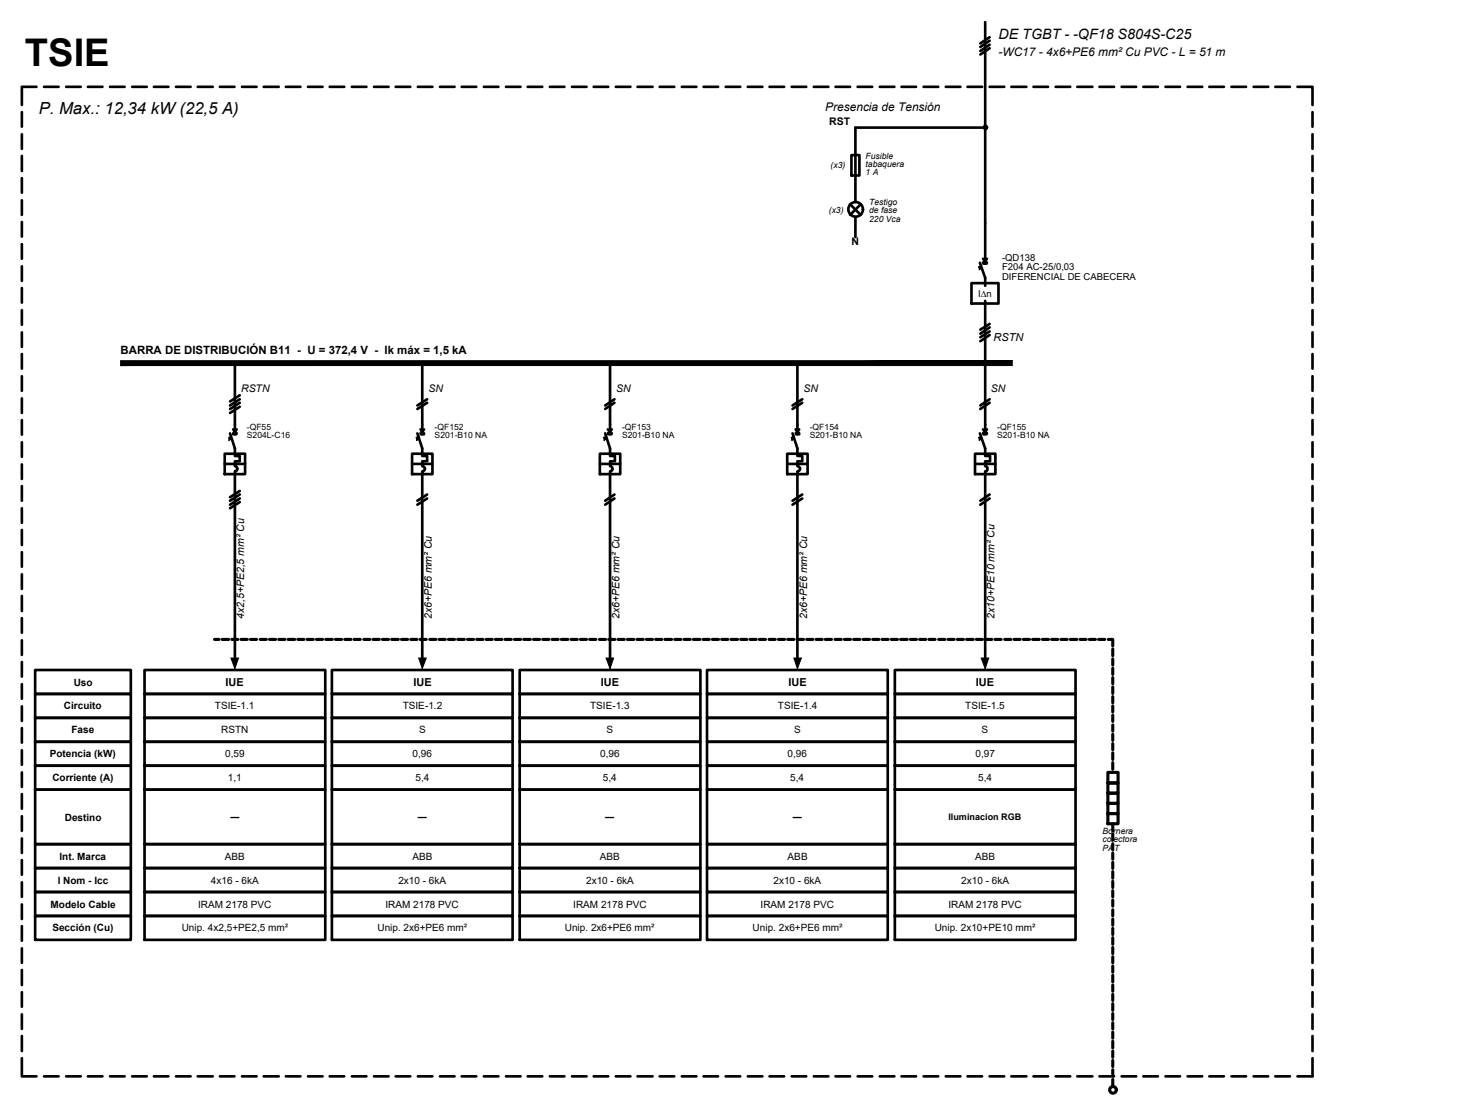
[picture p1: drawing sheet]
<svg xmlns="http://www.w3.org/2000/svg" width="140mm" height="105mm" viewBox="0 0 140 105" stroke-linecap="round" stroke-linejoin="round" font-family="sans-serif">
<!-- layer: UNI-MARCO -->
<g fill="none" stroke="#000" stroke-width=".25">
<path d="M2.1 10.7v1.4M2.1 12.8v1.4M2.1 14.9v1.4M2.1 17v1.4M2.1 19.1v1.4M3.5 8.3h-1.4v1.7M4.2 8.3h1.4M6.3 8.3h1.4M8.4 8.3h1.4M10.5 8.3h1.4M12.6 8.3h1.4M14.7 8.3h1.4"/>
<path d="M16.8 8.3h1.4M18.9 8.3h1.4M21 8.3h1.4M23.1 8.3h1.4M25.2 8.3h1.4M27.3 8.3h1.4M29.4 8.3h1.4M31.5 8.3h1.4M33.6 8.3h1.4M35.7 8.3h1.4M37.8 8.3h1.4M39.9 8.3h1.4"/>
<path d="M42.1 8.3h1.3M44.1 8.3h1.4M46.2 8.3h1.4M48.4 8.3h1.4M50.4 8.3h1.4M52.6 8.3h1.3M54.7 8.3h1.4M56.7 8.3h1.4M58.9 8.3h1.4M60.9 8.3h1.5M63 8.3h1.4M65.2 8.3h1.4"/>
<path d="M67.2 8.3h1.4M69.4 8.3h1.4M71.5 8.3h1.4M73.5 8.3h1.4M75.7 8.3h1.4M77.8 8.3h1.4M79.9 8.3h1.4M82 8.3h1.4M84.1 8.3h1.4M86.2 8.3h1.4M88.3 8.3h1.4M90.4 8.3h1.4"/>
<path d="M92.5 8.3h1.4M94.6 8.3h1.4M96.7 8.3h1.4M98.8 8.3h1.4M100.9 8.3h1.4M103 8.3h1.4M105.1 8.3h1.4M107.2 8.3h1.4M109.3 8.3h1.4M111.4 8.3h1.4M113.5 8.3h1.4M115.6 8.3h1.4"/>
<path d="M117.7 8.3h1.4M119.8 8.3h1.4M121.9 8.3h1.4M124 8.3h1.4v1.7M125.4 10.7v1.4M125.4 12.8v1.4M125.4 14.9v1.4M125.4 17v1.4M125.4 19.1v1.4M2.1 21.2v1.4M2.1 23.3v1.4M2.1 25.4v1.4"/>
<path d="M2.1 27.5v1.4M2.1 29.6v1.4M2.1 31.7v1.4M2.1 33.8v1.4M2.1 35.9v1.4M2.1 38.1v1.4M125.4 21.2v1.4M125.4 23.3v1.4M125.4 25.4v1.4M125.4 27.5v1.4M125.4 29.6v1.4M125.4 31.7v1.4"/>
<path d="M125.4 33.8v1.4M125.4 35.9v1.4M125.4 38.1v1.4M2.1 40.1v1.4M2.1 42.2v1.4M2.1 44.4v1.4M2.1 46.4v1.4M2.1 48.6v1.4M2.1 50.6v1.5M2.1 52.7v1.4M2.1 54.9v1.4M2.1 56.9v1.5"/>
<path d="M2.1 59.1v1.4M125.4 40.1v1.4M125.4 42.2v1.4M125.4 44.4v1.4M125.4 46.4v1.4M125.4 48.6v1.4M125.4 50.6v1.5M125.4 52.7v1.4M125.4 54.9v1.4M125.4 56.9v1.5M125.4 59.1v1.4M2.1 61.2v1.4"/>
<path d="M2.1 63.2v1.4M2.1 65.4v1.4M2.1 67.5v1.4M2.1 69.6v1.3M2.1 71.7v1.4M2.1 73.8v1.4M2.1 75.9v1.4M2.1 78v1.4M125.4 61.2v1.4M125.4 63.2v1.4M125.4 65.4v1.4M125.4 67.5v1.4"/>
<path d="M125.4 69.6v1.3M125.4 71.7v1.4M125.4 73.8v1.4M125.4 75.9v1.4M125.4 78v1.4M2.1 80.1v1.4M2.1 82.2v1.4M2.1 84.3v1.4M2.1 86.4v1.4M2.1 88.5v1.4M2.1 90.6v1.4M2.1 92.7v1.4"/>
<path d="M2.1 94.8v1.4M2.1 96.9v1.4M2.1 99v1.4M125.4 80.1v1.4M125.4 82.2v1.4M125.4 84.3v1.4M125.4 86.4v1.4M125.4 88.5v1.4M125.4 90.6v1.4M125.4 92.7v1.4M125.4 94.8v1.4M125.4 96.9v1.4"/>
<path d="M125.4 99v1.4M2.1 101.1v1.7h1.4M4.2 102.8h1.4M6.3 102.8h1.4M8.4 102.8h1.4M10.5 102.8h1.4M12.6 102.8h1.4M14.7 102.8h1.4M16.8 102.8h1.4M18.9 102.8h1.4M21 102.8h1.4M23.1 102.8h1.4"/>
<path d="M25.2 102.8h1.4M27.3 102.8h1.4M29.4 102.8h1.4M31.5 102.8h1.4M33.6 102.8h1.4M35.7 102.8h1.4M37.8 102.8h1.4M39.9 102.8h1.4M42.1 102.8h1.3M44.1 102.8h1.4M46.2 102.8h1.4M48.4 102.8h1.4"/>
<path d="M50.4 102.8h1.4M52.6 102.8h1.3M54.7 102.8h1.4M56.7 102.8h1.4M58.9 102.8h1.4M60.9 102.8h1.5M63 102.8h1.4M65.2 102.8h1.4M67.2 102.8h1.4M69.4 102.8h1.4M71.5 102.8h1.4M73.5 102.8h1.4"/>
<path d="M75.7 102.8h1.4M77.8 102.8h1.4M79.9 102.8h1.4M82 102.8h1.4M84.1 102.8h1.4M86.2 102.8h1.4M88.3 102.8h1.4M90.4 102.8h1.4M92.5 102.8h1.4M94.6 102.8h1.4M96.7 102.8h1.4M98.8 102.8h1.4"/>
<path d="M100.9 102.8h1.4M103 102.8h1.4M105.1 102.8h1.4M107.2 102.8h1.4M109.3 102.8h1.4M111.4 102.8h1.4M113.5 102.8h1.4M115.6 102.8h1.4M117.7 102.8h1.4M119.8 102.8h1.4M121.9 102.8h1.4M125.4 101.1v1.7h-1.4"/>
</g>
<!-- layer: UNI-LIN -->
<g fill="none" stroke="#000" stroke-width=".25">
<path d="M81.3 19.5l1 1M81.4 14.8h.7v2h-.7zM82.3 19.5l-1 1M94.2 12.2h-12.4v7.1M94.2 2.1v23.1M94.6 4.6l-.9 .6M94.6 4.3l-.9 .6M94.6 3.9l-.9 .6M94.6 3.6l-.9 .5M22.5 34.7v6.8M22.9 38.9l-.9 .6M22.9 38.5l-.9 .6"/>
<path d="M22.9 38.1l-.9 .6M22.9 37.8l-.9 .6M40.4 34.7v6.8M40.8 38.5l-.9 .6M40.8 38.1l-.9 .6M58.3 34.7v6.8M58.7 38.5l-.9 .6M58.7 38.1l-.9 .6M76.2 34.7v6.8M76.7 38.5l-1 .6M76.7 38.1l-1 .6M81.8 20.7v1.9"/>
<path d="M92.9 27h2.5v2h-2.5zM93.7 25.1l.5 1.4v.8M94 24.7l.3 .4M94 25.2h.3M94.2 28.7v12.8M94.3 24.7l-.3 .4M94.6 32l-.9 .6M94.6 31.7l-.9 .5M94.6 31.3l-.9 .6M94.6 30.9l-.9 .6M94.6 38.5l-.9 .6M94.6 38.1l-.9 .6"/>
<path d="M21.5 43.3h1.9v2h-1.9zM21.5 44.3h1.9M22 41.4l.5 1.4v.8h.4v.5h-.4v.4a.25 .25 0 0 1 .2 .3 .25 .25 0 0 1-.2 .2v18M22.3 41l.3 .4M22.3 41.5h.3M22.6 41l-.3 .4M22.9 48l-.9 .6M22.9 47.6l-.9 .6M22.9 47.2l-.9 .6M22.9 46.9l-.9 .6M39.4 43.3h1.9v2h-1.9zM39.4 44.3h1.9"/>
<path d="M39.9 41.4l.5 1.4v.8h.4v.5h-.4v.4a.25 .25 0 0 1 .2 .3 .25 .25 0 0 1-.2 .2v18M40.2 41l.3 .4M40.2 41.5h.3M40.5 41l-.3 .4M40.8 47.6l-.9 .6M40.8 47.2l-.9 .6M57.3 43.3h2v2h-2zM57.3 44.3h2M57.8 41.4l.5 1.4v.8h.5v.5h-.5v.4a.25 .25 0 0 1 .3 .3 .25 .25 0 0 1-.3 .2v18M58.1 41l.4 .4M58.1 41.5h.3M58.5 41l-.4 .4"/>
<path d="M58.7 47.6l-.9 .6M58.7 47.2l-.9 .6M75.2 43.3h2v2h-2zM75.2 44.3h2M75.7 41.4l.5 1.4v.8h.5v.5h-.5v.4a.25 .25 0 0 1 .3 .3 .25 .25 0 0 1-.3 .2v18M76 41l.4 .4M76.1 41.5h.3M76.4 41l-.4 .4M76.7 47.6l-1 .6M76.7 47.2l-1 .6M93.2 43.3h1.9v2h-1.9zM93.2 44.3h1.9"/>
<path d="M93.7 41.4l.5 1.4v.8h.4v.5h-.4v.4a.26 .26 0 0 1 .2 .3 .26 .26 0 0 1-.2 .2v18M94 41l.3 .4M94 41.5h.3M94.3 41l-.3 .4M94.6 47.6l-.9 .6M94.6 47.2l-.9 .6"/>
<circle cx="94.2" cy="12.2" r=".15"/>
<circle cx="81.8" cy="20" r=".7"/>
</g>
<g fill="#000" stroke="#000" stroke-width=".1">
<path d="M22.1 62.9h.7l-.3 1zM40 62.9h.7l-.3 1zM57.9 62.9h.7l-.3 1zM75.9 62.9h.7l-.4 1zM93.8 62.9h.7l-.3 1z"/>
<path d="M93.8 25.4l.1 .3h-.3zM93.5 25.5l.1 .2 .2-.3z"/>
<path d="M22.1 41.7l.1 .3h-.3zM21.9 41.8v.2l.2-.3z"/>
<path d="M40 41.7l.1 .3h-.2zM39.8 41.8l.1 .2 .1-.3z"/>
<path d="M57.9 41.7l.1 .3h-.2zM57.7 41.8l.1 .2 .1-.3z"/>
<path d="M75.9 41.7v.3h-.2zM75.6 41.8l.1 .2 .2-.3z"/>
<path d="M93.8 41.7l.1 .3h-.3zM93.5 41.8l.1 .2 .2-.3z"/>
</g>
<!-- layer: UNI-BARRA -->
<path d="M11.5 34.5v.4l85.2-.4zM11.5 34.9l85.2-.4v.4z" fill="#000" stroke="#000" stroke-width=".1"/>
<!-- layer: UNI-TABLA -->
<g fill="none" stroke="#000" stroke-width=".25">
<path d="M3.4 64h9.1v2.3h-9.1zM3.4 66.3h9.1v2.3h-9.1zM3.4 68.6h9.1v2.3h-9.1zM3.4 70.9h9.1v2.3h-9.1zM3.4 73.2h9.1v2.2h-9.1zM3.4 75.4h9.1v5.2h-9.1zM13.8 64h17.3v2.3h-17.3zM13.8 66.3h17.3v2.3h-17.3zM13.8 68.6h17.3v2.3h-17.3zM13.8 70.9h17.3v2.3h-17.3zM13.8 73.2h17.3v2.2h-17.3zM13.8 75.4h17.3v5.2h-17.3z"/>
<path d="M31.7 64h17.3v2.3h-17.3zM31.7 66.3h17.3v2.3h-17.3zM31.7 68.6h17.3v2.3h-17.3zM31.7 70.9h17.3v2.3h-17.3zM31.7 73.2h17.3v2.2h-17.3zM31.7 75.4h17.3v5.2h-17.3zM49.7 64h17.2v2.3h-17.2zM49.7 66.3h17.2v2.3h-17.2zM49.7 68.6h17.2v2.3h-17.2zM49.7 70.9h17.2v2.3h-17.2zM49.7 73.2h17.2v2.2h-17.2zM49.7 75.4h17.2v5.2h-17.2z"/>
<path d="M67.6 64h17.3v2.3h-17.3zM67.6 66.3h17.3v2.3h-17.3zM67.6 68.6h17.3v2.3h-17.3zM67.6 70.9h17.3v2.3h-17.3zM67.6 73.2h17.3v2.2h-17.3zM67.6 75.4h17.3v5.2h-17.3zM85.5 64h17.3v2.3h-17.3zM85.5 66.3h17.3v2.3h-17.3zM85.5 68.6h17.3v2.3h-17.3zM85.5 70.9h17.3v2.3h-17.3zM85.5 73.2h17.3v2.2h-17.3zM85.5 75.4h17.3v5.2h-17.3z"/>
<path d="M3.4 80.6h9.1v2.3h-9.1zM3.4 82.9h9.1v2.3h-9.1zM3.4 85.2h9.1v2.3h-9.1zM3.4 87.5h9.1v2.3h-9.1zM13.8 80.6h17.3v2.3h-17.3zM13.8 82.9h17.3v2.3h-17.3zM13.8 85.2h17.3v2.3h-17.3zM13.8 87.5h17.3v2.3h-17.3zM31.7 80.6h17.3v2.3h-17.3zM31.7 82.9h17.3v2.3h-17.3zM31.7 85.2h17.3v2.3h-17.3zM31.7 87.5h17.3v2.3h-17.3z"/>
<path d="M49.7 80.6h17.2v2.3h-17.2zM49.7 82.9h17.2v2.3h-17.2zM49.7 85.2h17.2v2.3h-17.2zM49.7 87.5h17.2v2.3h-17.2zM67.6 80.6h17.3v2.3h-17.3zM67.6 82.9h17.3v2.3h-17.3zM67.6 85.2h17.3v2.3h-17.3zM67.6 87.5h17.3v2.3h-17.3zM85.5 80.6h17.3v2.3h-17.3zM85.5 82.9h17.3v2.3h-17.3zM85.5 85.2h17.3v2.3h-17.3zM85.5 87.5h17.3v2.3h-17.3z"/>
</g>
<!-- layer: UNI-PAT -->
<g fill="none" stroke="#000" stroke-width=".3">
<path d="M20.5 61.1h.4M21.2 61.1h.7M22.2 61.1h.5M23 61.1h.6M23.9 61.1h.6M24.9 61.1h.6M25.8 61.1h.5M26.6 61.1h.6M27.5 61.1h.7M28.5 61.1h.6M29.4 61.1h.5M30.2 61.1h.6"/>
<path d="M31.1 61.1h.7M32.1 61.1h.6M33 61.1h.5M33.8 61.1h.6M34.8 61.1h.6M35.7 61.1h.6M36.5 61.1h.6M37.4 61.1h.7M38.4 61.1h.6M39.3 61.1h.6M40.1 61.1h.6M41.1 61.1h.6"/>
<path d="M42 61.1h.6M42.9 61.1h.5M43.7 61.1h.7M44.7 61.1h.6M45.6 61.1h.6M46.5 61.1h.5M47.3 61.1h.7M48.3 61.1h.6M49.2 61.1h.6M50.1 61.1h.6M51 61.1h.6M51.9 61.1h.6"/>
<path d="M52.8 61.1h.6M53.7 61.1h.6M54.6 61.1h.6M55.5 61.1h.6M56.4 61.1h.6M57.3 61.1h.6M58.2 61.1h.6M59.1 61.1h.6M60 61.1h.6M60.9 61.1h.6M61.8 61.1h.6M62.7 61.1h.6"/>
<path d="M63.6 61.1h.6M64.5 61.1h.6M65.4 61.1h.6M66.3 61.1h.6M67.2 61.1h.6M68.1 61.1h.6M69 61.1h.6M69.9 61.1h.6M70.8 61.1h.6M71.7 61.1h.6M72.6 61.1h.6M73.5 61.1h.6"/>
<path d="M74.4 61.1h.6M75.3 61.1h.6M76.2 61.1h.6M77.1 61.1h.6M78 61.1h.6M78.9 61.1h.6M79.8 61.1h.6M80.7 61.1h.6M81.6 61.1h.6M82.5 61.1h.6M83.4 61.1h.6M84.3 61.1h.6"/>
<path d="M85.2 61.1h.6M86.1 61.1h.6M87 61.1h.6M87.9 61.1h.6M88.8 61.1h.6M89.7 61.1h.6M90.6 61.1h.6M91.5 61.1h.6M92.4 61.1h.6M93.3 61.1h.6M94.2 61.1h.6M95.1 61.1h.6"/>
<path d="M96 61.1h.6M96.9 61.1h.6M97.8 61.1h.6M98.7 61.1h.6M99.6 61.1h.6M100.5 61.1h.6M101.4 61.1h.6M102.3 61.1h.6M103.2 61.1h.6M104.1 61.1h.6M105 61.1h.6M105.9 77.7h1v1h-1z"/>
<path d="M105.9 76.7h1v1h-1zM105.9 75.8h1v.9h-1zM105.9 74.8h1v1h-1zM105.9 73.8h1v1h-1zM105.9 61.1h.5v.6M106.4 62v.7M106.4 62.9v.6M106.4 63.8v.6M106.4 64.7v.6M106.4 65.6v.7M106.4 66.5v.6M106.4 67.4v.6"/>
<path d="M106.4 68.3v.6M106.4 69.3v.5M106.4 70.1v.6M106.4 71v.6M106.4 71.9v.7M106.4 72.9v.6M106.4 78.7v.7M106.4 79.7v.6M106.4 80.6v.6M106.4 81.5v.6M106.4 82.4v.6M106.4 83.3v.6"/>
<path d="M106.4 84.2v.6M106.4 85.1v.6M106.4 86v.6M106.4 86.9v.6M106.4 87.8v.6M106.4 88.7v.6M106.4 89.6v.6M106.4 90.5v.6M106.4 91.4v.6M106.4 92.3v.6M106.4 93.2v.6M106.4 94.1v.6"/>
<path d="M106.4 95v.6M106.4 95.9v.6M106.4 96.8v.6M106.4 97.7v.6M106.4 98.6v.6M106.4 99.5v.6M106.4 100.4v.6M106.4 101.3v.6M106.4 102.2v.6M106.4 103.1v.7"/>
<circle cx="106.4" cy="104.1" r=".32"/>
</g>
<text font-size="3.6" x="2.4" y="6.3">TSIE</text>
<text font-size="1.6" x="3.7" y="10.9">P. Max.: 12,34 kW (22,5 A)</text>
<text font-size="1.4" x="95.4" y="3.7">DE TGBT - -QF18 S804S-C25</text>
<g font-size="1.1">
<text x="95.4" y="5.4">-WC17 - 4x6+PE6 mm² Cu PVC - L = 51 m</text>
<text x="78.9" y="10.6">Presencia de Tensión</text>
<text x="11.5" y="33.9">BARRA DE DISTRIBUCIÓN B11 - U = 372,4 V - Ik máx = 1,5 kA</text>
</g>
<g font-size="1">
<text x="79.3" y="11.9">RST</text>
<text x="81.4" y="23.5">N</text>
<text x="95" y="32.6">RSTN</text>
<text x="23" y="37.5">RSTN</text>
<text x="41" y="37.5">SN</text>
<text x="58.9" y="37.5">SN</text>
<text x="76.8" y="37.5">SN</text>
<text x="94.7" y="37.5">SN</text>
<text x="23.3" y="59.1" transform="rotate(-90 23.3 59.1)">4x2,5+PE2,5 mm² Cu</text>
<text x="41.3" y="59.1" transform="rotate(-90 41.3 59.1)">2x6+PE6 mm² Cu</text>
<text x="59.2" y="59.1" transform="rotate(-90 59.2 59.1)">2x6+PE6 mm² Cu</text>
<text x="77.1" y="59.1" transform="rotate(-90 77.1 59.1)">2x6+PE6 mm² Cu</text>
<text x="95.1" y="59.1" transform="rotate(-90 95.1 59.1)">2x10+PE10 mm² Cu</text>
<text x="7" y="65.5">Uso</text>
<text x="21.6" y="65.5">IUE</text>
<text x="39.5" y="65.5">IUE</text>
<text x="57.4" y="65.5">IUE</text>
<text x="75.4" y="65.5">IUE</text>
<text x="93.3" y="65.5">IUE</text>
<text x="6.1" y="67.8">Circuito</text>
<text x="6.8" y="70.1">Fase</text>
<text x="20.5" y="67.8">TSIE-1.1</text>
<text x="21.1" y="70.1">RSTN</text>
<text x="38.5" y="67.8">TSIE-1.2</text>
<text x="40.1" y="70.1">S</text>
<text x="56.4" y="67.8">TSIE-1.3</text>
<text x="58" y="70.1">S</text>
<text x="74.4" y="67.8">TSIE-1.4</text>
<text x="75.9" y="70.1">S</text>
<text x="92.3" y="67.8">TSIE-1.5</text>
<text x="93.8" y="70.1">S</text>
<text x="4.8" y="72.3">Potencia (kW)</text>
<text x="5" y="74.6">Corriente (A)</text>
<text x="21.5" y="72.3">0,59</text>
<text x="21.8" y="74.6">1,1</text>
<text x="39.4" y="72.3">0,96</text>
<text x="39.7" y="74.6">5,4</text>
<text x="57.4" y="72.3">0,96</text>
<text x="57.6" y="74.6">5,4</text>
<text x="75.3" y="72.3">0,96</text>
<text x="75.5" y="74.6">5,4</text>
<text x="93.2" y="72.3">0,97</text>
<text x="93.5" y="74.6">5,4</text>
<text x="5.7" y="82.1">Int. Marca</text>
<text x="6.2" y="78.4">Destino</text>
<text x="21.5" y="82.1">ABB</text>
<text x="39.4" y="82.1">ABB</text>
<text x="57.3" y="82.1">ABB</text>
<text x="75.3" y="82.1">ABB</text>
<text x="93.2" y="82.1">ABB</text>
<text x="4.8" y="86.7">Modelo Cable</text>
<text x="5" y="89">Sección (Cu)</text>
<text x="5.5" y="84.4">I Nom - Icc</text>
<text x="17.4" y="89">Unip. 4x2,5+PE2,5 mm²</text>
<text x="18.9" y="86.7">IRAM 2178 PVC</text>
<text x="20.2" y="84.4">4x16 - 6kA</text>
<text x="36.1" y="89">Unip. 2x6+PE6 mm²</text>
<text x="36.8" y="86.7">IRAM 2178 PVC</text>
<text x="38.1" y="84.4">2x10 - 6kA</text>
<text x="54" y="89">Unip. 2x6+PE6 mm²</text>
<text x="54.8" y="86.7">IRAM 2178 PVC</text>
<text x="56" y="84.4">2x10 - 6kA</text>
<text x="71.9" y="89">Unip. 2x6+PE6 mm²</text>
<text x="72.7" y="86.7">IRAM 2178 PVC</text>
<text x="73.9" y="84.4">2x10 - 6kA</text>
<text x="89.3" y="89">Unip. 2x10+PE10 mm²</text>
<text x="90.7" y="86.7">IRAM 2178 PVC</text>
<text x="91.9" y="84.4">2x10 - 6kA</text>
</g>
<g font-size=".9">
<text x="93.5" y="28.4">I∆n</text>
<text x="95.8" y="24.9">-QD138</text>
<text x="95.8" y="25.8">F204 AC-25/0,03</text>
<text x="95.8" y="26.8">DIFERENCIAL DE CABECERA</text>
<text x="22" y="78.4">—</text>
<text x="39.9" y="78.4">—</text>
<text x="57.8" y="78.4">—</text>
<text x="75.8" y="78.4">—</text>
<text x="90.7" y="78.4">Iluminacion RGB</text>
</g>
<g font-size=".8">
<text x="79.4" y="16.1">(x3)</text>
<text x="82.7" y="15.2">Fusible</text>
<text x="82.7" y="16">tabaquera</text>
<text x="82.7" y="16.8">1 A</text>
<text x="79.2" y="20.3">(x3)</text>
<text x="83.1" y="19.6">Testigo</text>
<text x="83.1" y="20.4">de fase</text>
<text x="83.1" y="21.2">220 Vca</text>
<text x="23.6" y="41.1">-QF55</text>
<text x="23.6" y="41.9">S204L-C16</text>
<text x="41.5" y="41.1">-QF152</text>
<text x="41.5" y="41.9">S201-B10 NA</text>
<text x="59.5" y="41.1">-QF153</text>
<text x="59.5" y="41.9">S201-B10 NA</text>
<text x="77.4" y="41.1">-QF154</text>
<text x="77.4" y="41.9">S201-B10 NA</text>
<text x="95.3" y="41.1">-QF155</text>
<text x="95.3" y="41.9">S201-B10 NA</text>
<text x="105.4" y="79.7">Bornera</text>
<text x="105.4" y="80.5">colectora</text>
<text x="105.4" y="81.3">PAT</text>
</g>
</svg>
